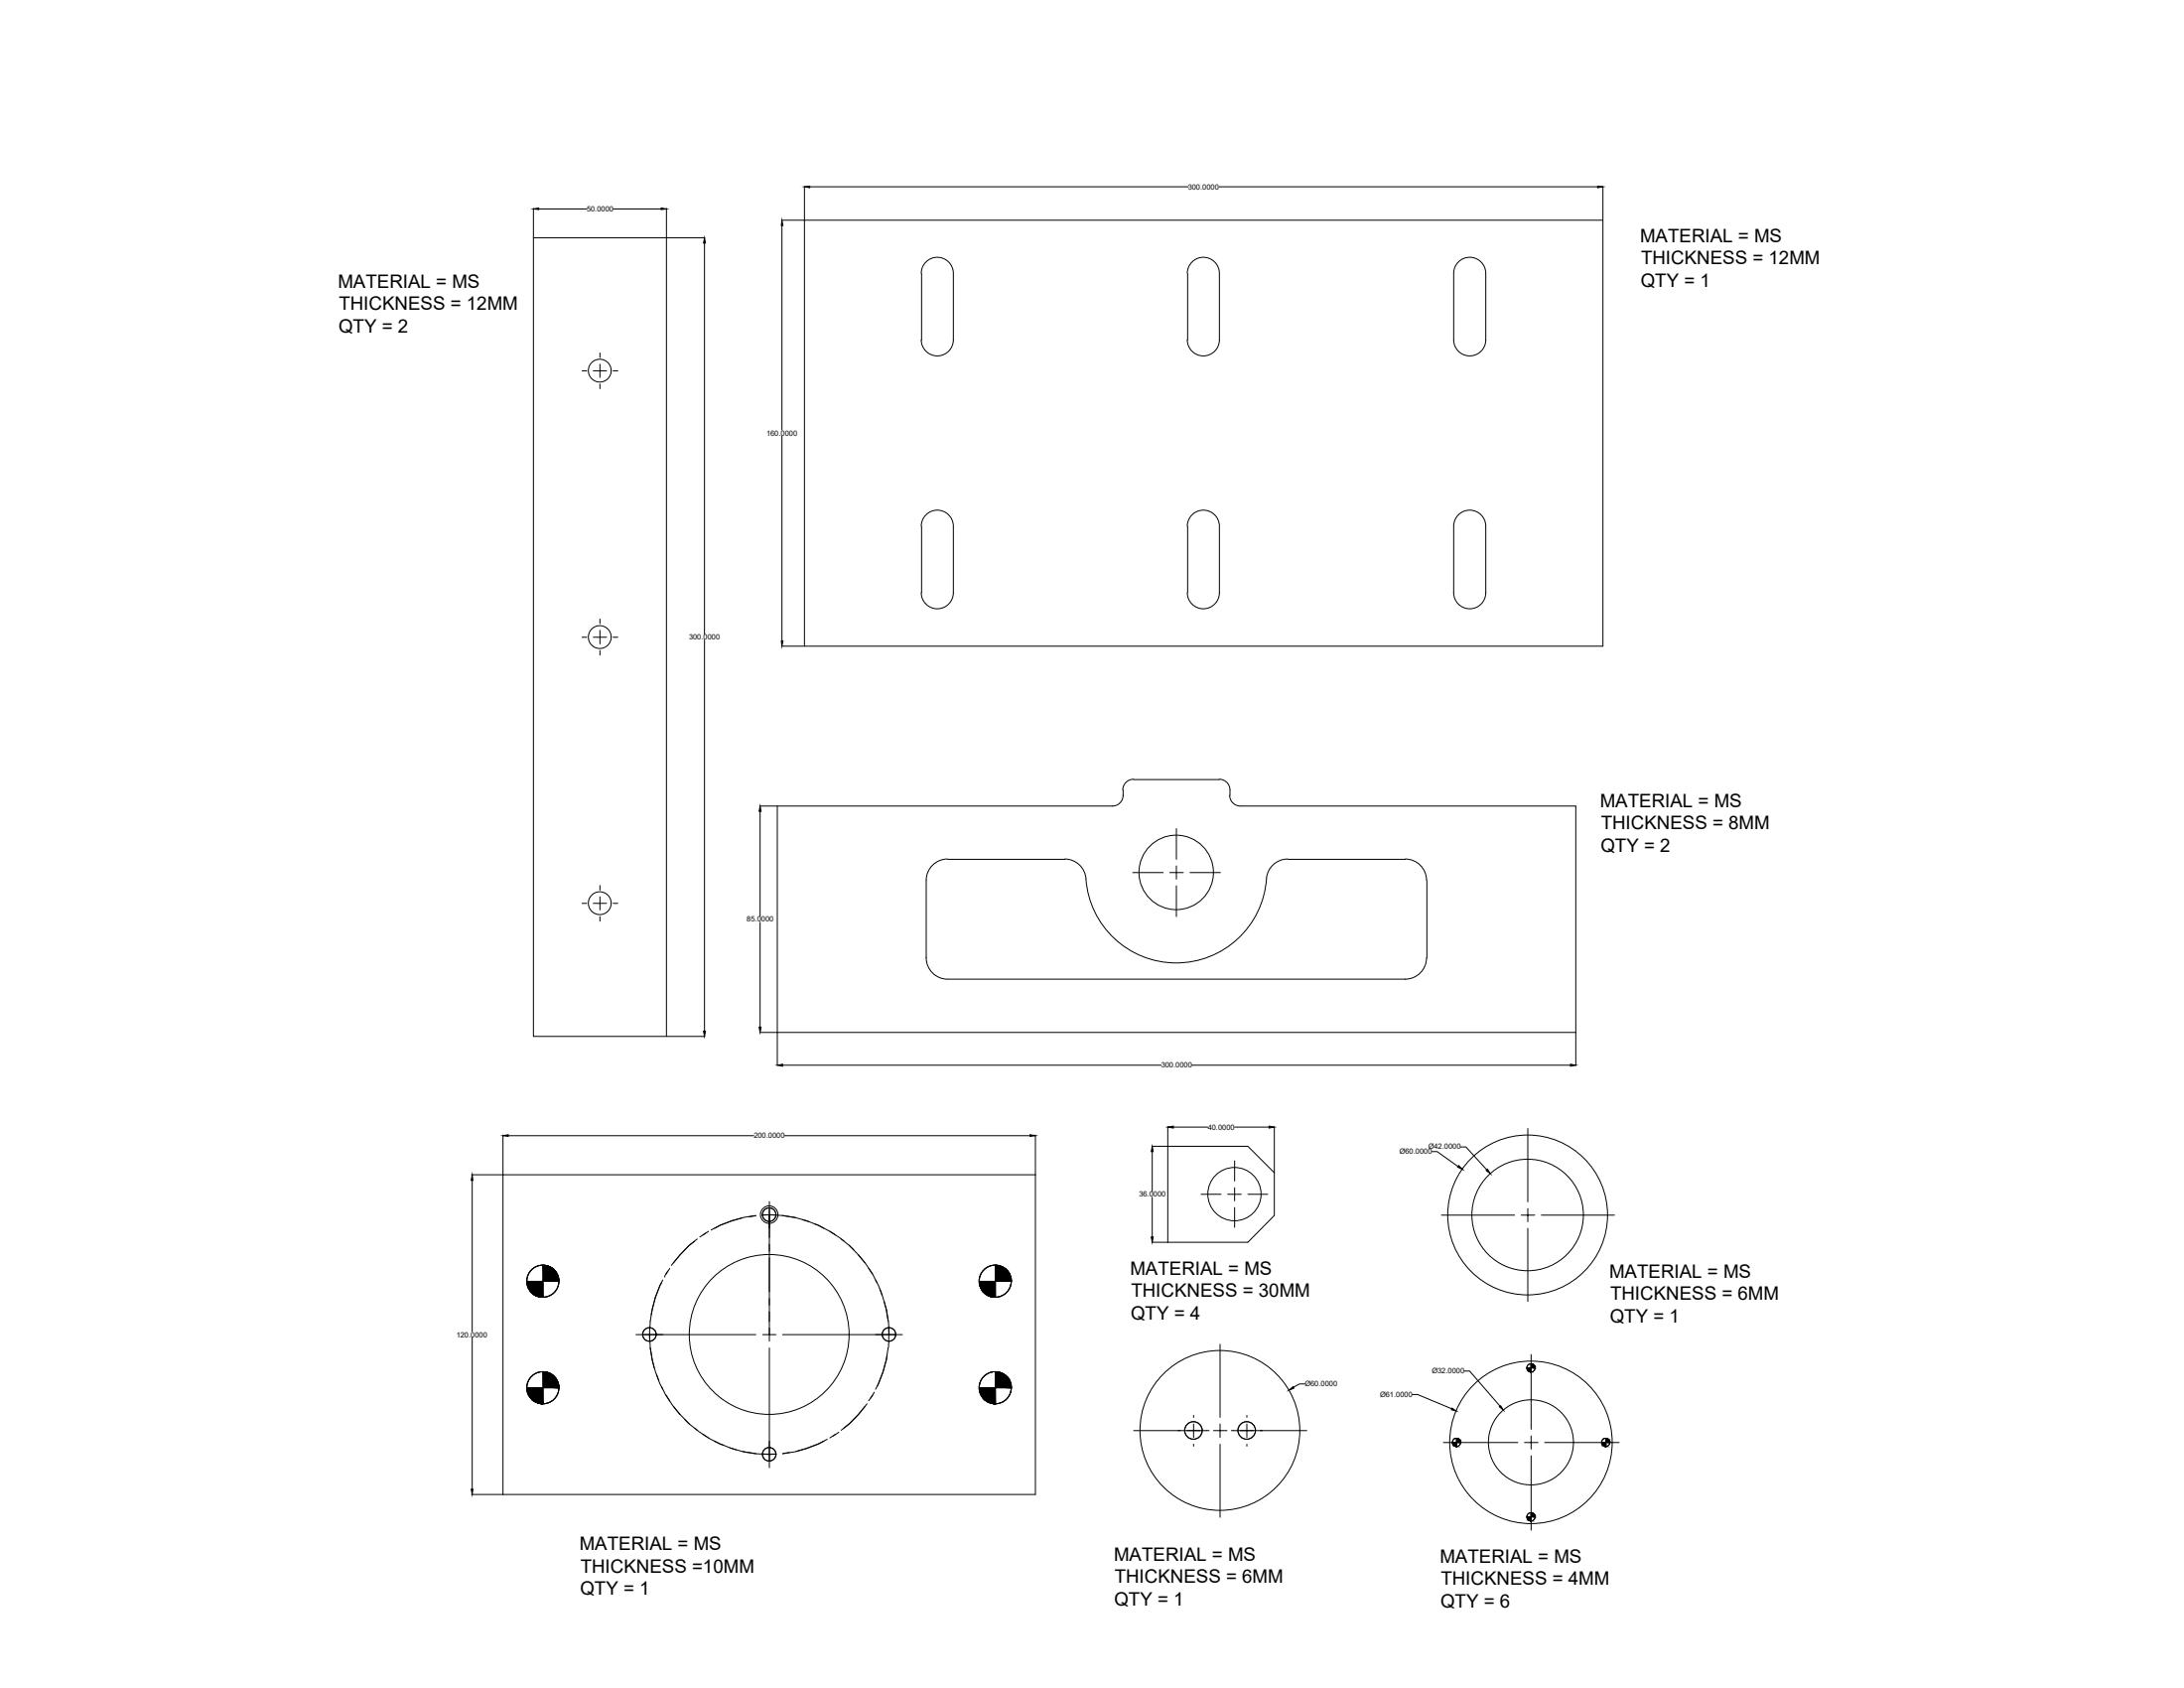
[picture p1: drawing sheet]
<svg xmlns="http://www.w3.org/2000/svg" width="279mm" height="216mm" viewBox="0 0 279 216" stroke-linecap="round" stroke-linejoin="round" font-family="sans-serif">
<!-- layer: 0 -->
<g fill="none" stroke="#000" stroke-width=".13">
<path d="M68.2 30.4h17.1v102.2h-17.1zM68.2 26.6v3.8M68.9 26.7h6.2M78.4 26.7h6.2M85.3 26.6v3.8M85.3 30.4h4.9M90.1 31.1v50M100 28.2h2.9M100 28.8v26.2M102.9 28.2h102.2v54.4h-102.2zM102.9 23.8v4.3M103.6 23.9h48.4"/>
<path d="M117.9 35a2.05 2.05 0 0 1 2-2.1 2.05 2.05 0 0 1 2.1 2.1M117.9 35v8.5M122 35v8.5M151.9 35a2.05 2.05 0 0 1 2-2.1 2.05 2.05 0 0 1 2.1 2.1M151.9 35v8.5M156 23.9h48.4M156 35v8.5M186 35v8.5M186 35a2.05 2.05 0 0 1 2-2.1 2.05 2.05 0 0 1 2.1 2.1M190.1 35v8.5M205.1 23.8v4.3M74.5 47.4h.6"/>
<path d="M75.9 47.4h1.7M76.8 45.1v.6M76.8 46.6v1.7M76.8 49.1v.6M78.4 47.4h.6M100 55.8v26.2M117.9 43.5a2.05 2.05 0 0 0 2 2 2.05 2.05 0 0 0 2.1-2M151.9 43.5a2.05 2.05 0 0 0 2 2 2.05 2.05 0 0 0 2.1-2M186 43.5a2.05 2.05 0 0 0 2 2 2.05 2.05 0 0 0 2.1-2M76.8 79.2v.6M117.9 67.3a2.05 2.05 0 0 1 2-2.1 2.05 2.05 0 0 1 2.1 2.1v8.5a2.05 2.05 0 0 1-2.1 2.1 2.05 2.05 0 0 1-2-2.1M117.9 67.3v8.5"/>
<path d="M151.9 67.3a2.05 2.05 0 0 1 2-2.1 2.05 2.05 0 0 1 2.1 2.1v8.5a2.05 2.05 0 0 1-2.1 2.1 2.05 2.05 0 0 1-2-2.1M151.9 67.3v8.5M186.6 65.9a2.05 2.05 0 0 1 2.2-.5 2.05 2.05 0 0 1 1.3 1.9v8.5a2.05 2.05 0 0 1-2.1 2.1 2.05 2.05 0 0 1-2-2.1v-8.5v-.5l.3-.5zM74.5 81.5h.6M75.9 81.5h1.7M76.8 80.6v1.8M76.8 83.2v.6M78.4 81.5h.6M90.1 81.8v50.1M100 82.6h2.9M145 99.7a1.38 1.38 0 0 0-1.4 1.3M145 99.7h11"/>
<path d="M156 99.7a1.38 1.38 0 0 1 1.4 1.3M74.5 115.5h.6M75.9 115.5h1.7M76.8 113.3v.5M76.8 114.7v1.7M76.8 117.2v.6M78.4 115.5h.6M97.2 103.1h2.2M97.2 103.8v13.4M97.2 118v13.4M118.5 112.6v9.9M121.2 109.9a2.73 2.73 0 0 0-2.7 2.7"/>
<path d="M121.2 109.9h15M136.2 109.9a2.73 2.73 0 0 1 2.7 2.5M138.9 112.4a11.6 11.6 0 0 0 11.6 10.8 11.6 11.6 0 0 0 11.5-10.8M142.3 103.1h-42.9v33.2M143.7 101.1a1.65 1.65 0 0 1-1 1.9l-.4 .1M144.9 111.6h3.9M149.6 111.6h1.8M150.5 106v3.9M150.5 110.8v1.7M150.5 113.3v3.9M152.2 111.6h3.9M157.3 101.7a1.38 1.38 0 0 0 1.4 1.4"/>
<path d="M157.4 101.1v.6M158.7 103.1h42.9v33.2M164.7 109.9a2.73 2.73 0 0 0-2.7 2.5M164.8 109.9h15M179.8 109.9a2.73 2.73 0 0 1 2.7 2.7M182.5 112.6v9.9M85.3 132.6h4.9M97.2 132.1h2.2M99.4 132.1h102.2M100.1 136.2h48.4M118.5 122.5a2.73 2.73 0 0 0 2.7 2.7M121.2 125.2h58.6"/>
<path d="M152.5 136.2h48.4M182.5 122.5a2.73 2.73 0 0 1-2.7 2.7M60.3 150.3h72.2M60.4 151v19.3M64.3 145.2v45.9M65 145.3h31.4M88.9 158.8a15.8 15.8 0 0 0-3 3.1M89.2 158.5l-1.1 .8-2 2.2M90.6 157.5l-1.1 .7M95 155.8l-2.8 .9-1.2 .6M96.7 155.5a13.9 13.9 0 0 0-5.3 1.6M96.7 155.5l-.9 .1"/>
<path d="M97.5 155.4a14.9 14.9 0 0 1 4.3 .4M97.6 155.4h1.7M98.4 153.7v17.8M100.1 155.5a13.9 13.9 0 0 1 5.3 1.6M100.4 145.3h31.4M102.7 156l.8 .3M104.3 156.6a14.9 14.9 0 0 1 3.7 2.1M106.2 157.5l.7 .5M107.6 158.5l1.1 .8 2 2.2M108.6 159.3l.6 .6M132.5 145.2v45.9h-72.2M147.4 146.6h12.2l3.4 3.4"/>
<path d="M147.4 147.3v5.1M147.4 153.1v5.1M149.4 144.1v14.8M150.1 144.2h4.4M153.7 152.8h2.5M157.1 152.8h1.7M157.9 148.5v2.6M157.9 151.9v1.7M157.9 154.4v2.6M157.9 144.2h4.4M159.6 152.8h2.6M163 144.1v11.4l-3.4 3.4h-12.2"/>
<path d="M183.2 147.3h.7l2.6 1.9M184.4 155.4h9.4M186.9 146.7h.6l2.7 2.9M194.6 155.4h1.7M195.5 144.3v9.4M195.5 154.6v1.7M195.5 157.1v9.4M197.2 155.4h9.3M60.4 171.1v19.4M81.4 170.7h15.3M83.1 170.7l.1 1.6 .5 2.7M83.1 169.8v1.7"/>
<path d="M83.2 172.4a15.1 15.1 0 0 0 1.6 5.3M84 175.8l.3 .8M84.6 164.1a11.9 11.9 0 0 0-1.3 4.1M84.6 177.3l.5 1.1 .9 1.3 1 1.2M84.8 163.7a14.1 14.1 0 0 0-1.7 6.2M85.2 178.4l.5 .8M85.4 162.6l-.4 .7M85.7 162.2l-.5 .8M86.1 179.9l2 2.2 1.1 .8M97.6 170.7h1.7M98.4 172.4v15.3M100.1 170.7h15.3"/>
<path d="M109.8 160.5l1 1.2 .9 1.3 .5 1.1M110.7 179.9l-2 2.2-1.1 .8M110.9 179.5a13.8 13.8 0 0 1-2.9 3.1M111.1 162.2l.5 .8M111.6 178.4l-.5 .8M111.8 178.1l-.4 .7M112 163.7a15.1 15.1 0 0 1 1.6 5.3M112.6 164.9l.3 .8M113.1 166.5l.3 1 .3 1.6v1.6M113.5 173.2a13.2 13.2 0 0 1-1.3 4.1M113.7 169.8v1.7M113.7 171.5a15.2 15.2 0 0 1-1.7 6.2"/>
<path d="M156.1 171.9v9.4M166.9 177h-.7l-.7 .4M180.7 178.4h.7l4.3 1.8M187.3 175.4h.7l3.9 4.4M195.9 173.2v9.6M87.6 181.5l.6 .6M88.9 182.7a12 12 0 0 0 3.7 2.1M89.9 183.4l.7 .5M91.4 184.3a15.1 15.1 0 0 0 5.3 1.6M93.4 185.2l.8 .2M95 185.6a14.5 14.5 0 0 0 4.3 .4M97.6 186h1.7"/>
<path d="M101 185.8l-.8 .1M105.4 184.3a15.1 15.1 0 0 1-5.3 1.6M105.8 184.1l-1.2 .6-2.7 .9M106.9 183.4l-.7 .5M107.3 183.2l-.7 .5M145 183h9.7M152.7 181v.3M152.7 182.1v1.8M152.7 184.7v.3M155.2 183h1.8M156.1 182.1v1.8M156.1 184.7v9.4"/>
<path d="M156.1 183h.1M157.5 183h9.7M159.5 181v.3M159.5 182.1v1.8M159.5 184.7v.3M184.7 184.5h9.5M195 184.5h1.8M195.9 183.7v1.6M195.9 186.2v9.5M197.6 184.5h9.5"/>
<circle cx="76.7" cy="47.4" r="1.46"/>
<circle cx="76.7" cy="81.5" r="1.46"/>
<circle cx="76.7" cy="115.5" r="1.46"/>
<circle cx="150.5" cy="111.6" r="4.8"/>
<circle cx="98.4" cy="155.4" r="1.12"/>
<circle cx="98.4" cy="155.4" r=".87"/>
<circle cx="157.9" cy="152.7" r="3.4"/>
<circle cx="195.4" cy="155.4" r="10.2"/>
<circle cx="195.4" cy="155.4" r="7.1"/>
<circle cx="69.4" cy="177.5" r="2.05"/>
<circle cx="69.4" cy="163.9" r="2.05"/>
<circle cx="83.1" cy="170.7" r=".87"/>
<circle cx="98.4" cy="170.7" r="10.2"/>
<circle cx="113.7" cy="170.7" r=".87"/>
<circle cx="127.3" cy="177.5" r="2.05"/>
<circle cx="127.3" cy="163.9" r="2.05"/>
<circle cx="195.9" cy="175" r=".53"/>
<circle cx="98.4" cy="186" r=".87"/>
<circle cx="152.7" cy="183" r="1.12"/>
<circle cx="156.1" cy="183" r="10.2"/>
<circle cx="159.5" cy="183" r="1.12"/>
<circle cx="186.3" cy="184.5" r=".53"/>
<circle cx="195.9" cy="184.5" r="10.4"/>
<circle cx="195.9" cy="184.5" r="5.4"/>
<circle cx="195.9" cy="194" r=".53"/>
<circle cx="205.4" cy="184.5" r=".53"/>
</g>
<g fill="#000" stroke="#000" stroke-width=".13">
<path d="M68.2 26.7l.7-.1v.2zM84.6 26.6l.7 .1-.7 .1zM90.1 30.4l.2 .7h-.3zM100 28.2l.2 .6h-.3zM102.9 23.9l.7-.1v.2zM204.4 23.8l.7 .1-.7 .1zM99.9 82h.3l-.2 .6zM97.2 103.1l.2 .7h-.3zM90 131.9h.3l-.2 .7zM97.1 131.4h.3l-.2 .7zM99.4 136.2l.7-.1v.3zM200.9 136.1l.7 .1-.7 .2z"/>
<path d="M60.4 150.3l.1 .7h-.2zM64.3 145.3l.7-.2v.2zM131.8 145.1l.7 .2h-.7zM147.4 146.6l.1 .7h-.2zM147.3 158.2h.2l-.1 .7zM149.4 144.2l.7-.2v.3zM162.3 144l.7 .2-.7 .1zM186.6 149.1l.5 .5-.6-.3zM190.1 149.7l.2-.2 .4 .6zM68.7 165.8h.8zM68.8 179.5h.7zM68.9 165.9h.6z"/>
<path d="M69 179.5h.5zM69.1 165.9h.4zM69.3 179.5h.2zM69.5 175.5h.1zM69.5 161.9h.1zM126.5 165.8h.8zM126.7 179.5h.6zM126.8 165.9h.5zM126.9 179.5h.4zM127 165.9h.3zM127.2 179.5h.1zM127.3 175.5h.1z"/>
<path d="M127.3 161.9h.1zM164.9 177.8l.5-.5 .1 .3zM191.8 179.9l.2-.1 .3 .6zM195.7 175.4h.2zM60.3 190.5h.2l-.1 .6zM185.8 180.1l.5 .4-.6-.2zM186 184.8h.4zM186.1 184.9h.3zM186.1 185h.3zM186.3 185h.1zM195.5 194.4h.4zM195.6 194.5h.3z"/>
<path d="M195.8 194.5h.1zM205 184.8h.4zM205.1 184.9h.3zM205.2 185h.2zM205.3 185h.1z"/>
<path d="M69.2 179.5h.3zM69.4 179.5h.1zM69.3 179.5h.2z"/>
<path d="M69.3 165.9h.2zM69.4 165.9h.1zM69.3 165.9h.2z"/>
<path d="M67.4 177.5l2.1 .1v-.1zM67.4 177.5l2.1 .1h-2.1z"/>
<path d="M67.4 177.6l2.1 .1v-.1zM67.4 177.6l2.1 .1h-2.1z"/>
<path d="M67.4 177.7l2.1 .1v-.1zM67.4 177.7l2.1 .1h-2.1z"/>
<path d="M67.4 177.8l2.1 .1v-.1zM67.4 177.8l2.1 .1h-2.1z"/>
<path d="M67.4 177.9l2.1 .1v-.1zM67.4 177.9l2.1 .1h-2z"/>
<path d="M67.5 178l2 .1v-.1zM67.5 178l2 .1h-2z"/>
<path d="M67.5 178.1l2 .1v-.1zM67.5 178.1l2 .1h-2z"/>
<path d="M67.5 178.2h2zM67.5 178.2h2h-1.9z"/>
<path d="M67.6 178.2l1.9 .1v-.1zM67.6 178.2l1.9 .1h-1.9z"/>
<path d="M67.6 178.3l1.9 .1v-.1zM67.6 178.3l1.9 .1h-1.9z"/>
<path d="M67.6 178.4l1.9 .1v-.1zM67.6 178.4l1.9 .1h-1.9z"/>
<path d="M67.6 178.5l1.9 .1v-.1zM67.6 178.5l1.9 .1h-1.8z"/>
<path d="M67.7 178.6l1.8 .1v-.1zM67.7 178.6l1.8 .1h-1.7z"/>
<path d="M67.8 178.7h1.7zM67.8 178.7h1.7z"/>
<path d="M67.8 178.7l1.7 .1v-.1zM67.8 178.7l1.7 .1h-1.6z"/>
<path d="M67.9 178.8l1.6 .1v-.1zM67.9 178.8l1.6 .1h-1.6z"/>
<path d="M67.9 178.9h1.6zM67.9 178.9h1.6z"/>
<path d="M68 178.9l1.5 .1v-.1zM68 178.9l1.5 .1h-1.4z"/>
<path d="M68.1 179h1.4zM68.1 179h1.4z"/>
<path d="M68.1 179l1.4 .1v-.1zM68.1 179l1.4 .1h-1.3z"/>
<path d="M68.2 179.1l1.3 .1zM68.2 179.1l1.3 .1z"/>
<path d="M68.3 179.2h1.2zM68.3 179.2h1.2z"/>
<path d="M68.3 179.2l1.2 .1zM68.3 179.2l1.2 .1z"/>
<path d="M68.4 179.3h1.1zM68.4 179.3h1.1z"/>
<path d="M68.5 179.3h1zM68.5 179.3h1z"/>
<path d="M68.6 179.3l.9 .1zM68.6 179.3l.9 .1z"/>
<path d="M68.7 179.4h.8zM68.7 179.4h.8z"/>
<path d="M68.7 179.4l.8 .1zM68.7 179.4l.8 .1zM68.8 179.5h.7z"/>
<path d="M68.9 179.5h.6zM68.9 179.5h.6zM69 179.5h.5z"/>
<path d="M69.1 179.5h.4zM69.1 179.5h.4zM69.2 179.5h.3z"/>
<path d="M67.4 163.9l2.1 .1v-.1zM67.4 163.9l2.1 .1h-2.1z"/>
<path d="M67.4 164l2.1 .1v-.1zM67.4 164l2.1 .1h-2.1z"/>
<path d="M67.4 164.1l2.1 .1v-.1zM67.4 164.1l2.1 .1h-2.1z"/>
<path d="M67.4 164.2l2.1 .1v-.1zM67.4 164.2l2.1 .1h-2.1z"/>
<path d="M67.4 164.3l2.1 .1v-.1zM67.4 164.3l2.1 .1h-2z"/>
<path d="M67.5 164.4h2zM67.5 164.4h2h-2z"/>
<path d="M67.5 164.4l2 .1v-.1zM67.5 164.4l2 .1h-2z"/>
<path d="M67.5 164.5l2 .1v-.1zM67.5 164.5l2 .1h-1.9z"/>
<path d="M67.6 164.6l1.9 .1v-.1zM67.6 164.6l1.9 .1h-1.9z"/>
<path d="M67.6 164.7l1.9 .1v-.1zM67.6 164.7l1.9 .1h-1.9z"/>
<path d="M67.6 164.8l1.9 .1v-.1zM67.6 164.8l1.9 .1h-1.9z"/>
<path d="M67.6 164.9h1.9zM67.6 164.9h1.9h-1.8z"/>
<path d="M67.7 164.9l1.8 .1v-.1zM67.7 164.9l1.8 .1h-1.7z"/>
<path d="M67.8 165l1.7 .1v-.1zM67.8 165l1.7 .1h-1.7z"/>
<path d="M67.8 165.1l1.7 .1zM67.8 165.1l1.7 .1z"/>
<path d="M67.9 165.2h1.6zM67.9 165.2h1.6h-1.6z"/>
<path d="M67.9 165.2l1.6 .1v-.1zM67.9 165.2l1.6 .1h-1.5z"/>
<path d="M68 165.3l1.5 .1zM68 165.3l1.5 .1z"/>
<path d="M68.1 165.4l1.4 .1v-.1zM68.1 165.4l1.4 .1h-1.4z"/>
<path d="M68.1 165.5h1.4zM68.1 165.5h1.4z"/>
<path d="M68.2 165.5h1.3zM68.2 165.5h1.3z"/>
<path d="M68.3 165.5l1.2 .1zM68.3 165.5l1.2 .1z"/>
<path d="M68.3 165.6l1.2 .1v-.1zM68.3 165.6l1.2 .1h-1.1z"/>
<path d="M68.4 165.7h1.1zM68.4 165.7h1.1z"/>
<path d="M68.5 165.7h1zM68.5 165.7h1z"/>
<path d="M68.6 165.7l.9 .1zM68.6 165.7l.9 .1zM68.7 165.8h.8z"/>
<path d="M68.7 165.8h.8zM68.7 165.8h.8z"/>
<path d="M68.8 165.8l.7 .1zM68.8 165.8l.7 .1zM68.9 165.9h.6z"/>
<path d="M69 165.9h.5zM69 165.9h.5zM69.1 165.9h.4z"/>
<path d="M69.2 165.9h.3zM69.2 165.9h.3z"/>
<path d="M69.5 175.5h.1zM69.5 175.5h.1z"/>
<path d="M69.5 161.9h.1zM69.5 161.9h.1z"/>
<path d="M69.5 175.5h.2zM69.5 175.5h.2z"/>
<path d="M69.5 161.9h.2zM69.5 161.9h.2z"/>
<path d="M69.5 161.9h.4zM69.5 161.9h.4z"/>
<path d="M69.5 175.5h.4zM69.5 175.5h.4z"/>
<path d="M69.5 175.5h.4zM69.5 175.5h.4z"/>
<path d="M69.5 161.9h.4zM69.5 161.9h.4z"/>
<path d="M69.5 161.9h.5zM69.5 161.9h.5z"/>
<path d="M69.5 175.5h.5zM69.5 175.5h.5z"/>
<path d="M69.5 175.5l.6 .1zM69.5 175.5l.6 .1z"/>
<path d="M69.5 175.6h.7zM69.5 175.6h.7z"/>
<path d="M69.5 161.9h.6zM69.5 161.9h.6z"/>
<path d="M69.5 161.9l.7 .1zM69.5 161.9l.7 .1z"/>
<path d="M69.5 175.6l.8 .1zM69.5 175.6l.8 .1z"/>
<path d="M69.5 162h.8zM69.5 162h.8z"/>
<path d="M69.5 162l.9 .1zM69.5 162l.9 .1z"/>
<path d="M69.5 175.7h.9zM69.5 175.7h.9z"/>
<path d="M69.5 175.7h.9zM69.5 175.7h.9z"/>
<path d="M69.5 162.1h.9zM69.5 162.1h.9z"/>
<path d="M69.5 175.7l1 .1-.1-.1zM69.5 175.7l1 .1h-1z"/>
<path d="M69.5 162.1l1 .1zM69.5 162.1l1 .1z"/>
<path d="M69.5 175.8h1.1zM69.5 175.8h1.1z"/>
<path d="M69.5 162.2h1.1zM69.5 162.2h1.1z"/>
<path d="M69.5 175.8l1.2 .1zM69.5 175.8l1.2 .1z"/>
<path d="M69.5 162.2h1.2zM69.5 162.2h1.2z"/>
<path d="M69.5 175.9h1.2zM69.5 175.9h1.2z"/>
<path d="M69.5 162.2l1.2 .1zM69.5 162.2l1.2 .1z"/>
<path d="M69.5 175.9l1.3 .1-.1-.1zM69.5 175.9l1.3 .1h-1.3z"/>
<path d="M69.5 162.3l1.3 .1-.1-.1zM69.5 162.3l1.3 .1h-1.3z"/>
<path d="M69.5 176h1.4zM69.5 176h1.4z"/>
<path d="M69.5 162.4h1.4zM69.5 162.4h1.4z"/>
<path d="M69.5 176l1.5 .1-.1-.1zM69.5 176l1.5 .1h-1.5z"/>
<path d="M69.5 162.4l1.5 .1-.1-.1zM69.5 162.4l1.5 .1h-1.5z"/>
<path d="M69.5 176.1l1.5 .1zM69.5 176.1l1.5 .1z"/>
<path d="M69.5 162.5h1.5zM69.5 162.5h1.5z"/>
<path d="M69.5 176.2h1.6h-.1zM69.5 176.2h1.6h-1.6z"/>
<path d="M69.5 162.5l1.6 .1-.1-.1zM69.5 162.5l1.6 .1h-1.6z"/>
<path d="M69.5 176.2l1.6 .1v-.1zM69.5 176.2l1.6 .1h-1.6z"/>
<path d="M69.5 162.6l1.6 .1v-.1zM69.5 162.6l1.6 .1h-1.6z"/>
<path d="M69.5 176.3l1.7 .1zM69.5 176.3l1.7 .1z"/>
<path d="M69.5 162.7l1.7 .1-.1-.1zM69.5 162.7l1.7 .1h-1.7z"/>
<path d="M69.5 176.4l1.7 .1v-.1zM69.5 176.4l1.7 .1h-1.7z"/>
<path d="M69.5 162.8h1.7zM69.5 162.8h1.7z"/>
<path d="M69.5 176.5h1.7zM69.5 176.5h1.7h-1.7z"/>
<path d="M69.5 162.8l1.7 .1v-.1zM69.5 162.8l1.7 .1h-1.7z"/>
<path d="M69.5 176.5l1.8 .1-.1-.1zM69.5 176.5l1.8 .1h-1.8z"/>
<path d="M69.5 162.9l1.8 .1-.1-.1zM69.5 162.9l1.8 .1h-1.8z"/>
<path d="M69.5 176.6l1.8 .1v-.1zM69.5 176.6l1.8 .1h-1.8z"/>
<path d="M69.5 163l1.8 .1v-.1zM69.5 163l1.8 .1h-1.8z"/>
<path d="M69.5 176.7l1.9 .1-.1-.1zM69.5 176.7l1.9 .1h-1.9z"/>
<path d="M69.5 163.1l1.9 .1-.1-.1zM69.5 163.1l1.9 .1h-1.9z"/>
<path d="M69.5 176.8l1.9 .1v-.1zM69.5 176.8l1.9 .1h-1.9z"/>
<path d="M69.5 163.2l1.9 .1v-.1zM69.5 163.2l1.9 .1h-1.9z"/>
<path d="M69.5 176.9l1.9 .1v-.1zM69.5 176.9l1.9 .1h-1.9z"/>
<path d="M69.5 177l2 .1-.1-.1zM69.5 177l2 .1h-2z"/>
<path d="M69.5 163.3h1.9zM69.5 163.3h1.9h-1.9z"/>
<path d="M69.5 163.3l2 .1-.1-.1zM69.5 163.3l2 .1h-2z"/>
<path d="M69.5 177.1h2zM69.5 177.1h2h-2z"/>
<path d="M69.5 177.1l2 .1v-.1zM69.5 177.1l2 .1h-2z"/>
<path d="M69.5 163.4l2 .1v-.1zM69.5 163.4l2 .1h-2z"/>
<path d="M69.5 163.5l2 .1v-.1zM69.5 163.5l2 .1h-2z"/>
<path d="M69.5 177.2l2 .1v-.1zM69.5 177.2l2 .1h-2z"/>
<path d="M69.5 177.3l2 .1v-.1zM69.5 177.3l2 .1h-2z"/>
<path d="M69.5 177.4l2 .1v-.1zM69.5 177.4l2 .1h-2z"/>
<path d="M69.5 163.6l2 .1v-.1zM69.5 163.6l2 .1h-2z"/>
<path d="M69.5 163.7l2 .1v-.1zM69.5 163.7l2 .1h-2z"/>
<path d="M69.5 163.8l2 .1v-.1zM69.5 163.8l2 .1h-2z"/>
<path d="M127.1 179.5h.2zM127.2 179.5h.1z"/>
<path d="M127.2 165.9h.1zM127.2 165.9h.1z"/>
<path d="M125.3 177.5l2 .1v-.1zM125.3 177.5l2 .1h-2z"/>
<path d="M125.3 177.6l2 .1v-.1zM125.3 177.6l2 .1h-2z"/>
<path d="M125.3 177.7l2 .1v-.1zM125.3 177.7l2 .1h-2z"/>
<path d="M125.3 177.8l2 .1v-.1zM125.3 177.8l2 .1h-2z"/>
<path d="M125.3 177.9l2 .1v-.1zM125.3 177.9l2 .1h-2z"/>
<path d="M125.3 178l2 .1v-.1zM125.3 178l2 .1h-1.9z"/>
<path d="M125.4 178.1l1.9 .1v-.1zM125.4 178.1l1.9 .1h-1.9z"/>
<path d="M125.4 178.2h1.9zM125.4 178.2h1.9h-1.9z"/>
<path d="M125.4 178.2l1.9 .1v-.1zM125.4 178.2l1.9 .1h-1.8z"/>
<path d="M125.5 178.3l1.8 .1v-.1zM125.5 178.3l1.8 .1h-1.8z"/>
<path d="M125.5 178.4l1.8 .1v-.1zM125.5 178.4l1.8 .1h-1.7z"/>
<path d="M125.6 178.5l1.7 .1v-.1zM125.6 178.5l1.7 .1h-1.7z"/>
<path d="M125.6 178.6l1.7 .1v-.1zM125.6 178.6l1.7 .1h-1.7z"/>
<path d="M125.6 178.7h1.7zM125.6 178.7h1.7z"/>
<path d="M125.7 178.7l1.6 .1v-.1zM125.7 178.7l1.6 .1h-1.5z"/>
<path d="M125.8 178.8l1.5 .1v-.1zM125.8 178.8l1.5 .1h-1.5z"/>
<path d="M125.8 178.9h1.5zM125.8 178.9h1.5z"/>
<path d="M125.9 178.9l1.4 .1v-.1zM125.9 178.9l1.4 .1h-1.4z"/>
<path d="M125.9 179h1.4zM125.9 179h1.4z"/>
<path d="M126 179l1.3 .1v-.1zM126 179l1.3 .1h-1.2z"/>
<path d="M126.1 179.1l1.2 .1zM126.1 179.1l1.2 .1z"/>
<path d="M126.2 179.2h1.1zM126.2 179.2h1.1z"/>
<path d="M126.2 179.2l1.1 .1zM126.2 179.2l1.1 .1z"/>
<path d="M126.3 179.3h1zM126.3 179.3h1z"/>
<path d="M126.4 179.3h.9zM126.4 179.3h.9z"/>
<path d="M126.4 179.3l.9 .1zM126.4 179.3l.9 .1z"/>
<path d="M126.5 179.4h.8zM126.5 179.4h.8z"/>
<path d="M126.6 179.4l.7 .1zM126.6 179.4l.7 .1zM126.7 179.5h.6z"/>
<path d="M126.8 179.5h.5zM126.8 179.5h.5zM126.9 179.5h.4z"/>
<path d="M127 179.5h.3zM127 179.5h.3zM127.1 179.5h.2z"/>
<path d="M125.3 163.9l2 .1v-.1zM125.3 163.9l2 .1h-2z"/>
<path d="M125.3 164l2 .1v-.1zM125.3 164l2 .1h-2z"/>
<path d="M125.3 164.1l2 .1v-.1zM125.3 164.1l2 .1h-2z"/>
<path d="M125.3 164.2l2 .1v-.1zM125.3 164.2l2 .1h-2z"/>
<path d="M125.3 164.3l2 .1v-.1zM125.3 164.3l2 .1h-2z"/>
<path d="M125.3 164.4h2zM125.3 164.4h2h-1.9z"/>
<path d="M125.4 164.4l1.9 .1v-.1zM125.4 164.4l1.9 .1h-1.9z"/>
<path d="M125.4 164.5l1.9 .1v-.1zM125.4 164.5l1.9 .1h-1.9z"/>
<path d="M125.4 164.6l1.9 .1v-.1zM125.4 164.6l1.9 .1h-1.8z"/>
<path d="M125.5 164.7l1.8 .1v-.1zM125.5 164.7l1.8 .1h-1.8z"/>
<path d="M125.5 164.8l1.8 .1v-.1zM125.5 164.8l1.8 .1h-1.7z"/>
<path d="M125.6 164.9h1.7zM125.6 164.9h1.7h-1.7z"/>
<path d="M125.6 164.9l1.7 .1v-.1zM125.6 164.9l1.7 .1h-1.7z"/>
<path d="M125.6 165l1.7 .1v-.1zM125.6 165l1.7 .1h-1.6z"/>
<path d="M125.7 165.1l1.6 .1zM125.7 165.1l1.6 .1z"/>
<path d="M125.8 165.2h1.5zM125.8 165.2h1.5h-1.5z"/>
<path d="M125.8 165.2l1.5 .1v-.1zM125.8 165.2l1.5 .1h-1.4z"/>
<path d="M125.9 165.3l1.4 .1zM125.9 165.3l1.4 .1z"/>
<path d="M125.9 165.4l1.4 .1v-.1zM125.9 165.4l1.4 .1h-1.3z"/>
<path d="M126 165.5h1.3zM126 165.5h1.3z"/>
<path d="M126.1 165.5h1.2zM126.1 165.5h1.2z"/>
<path d="M126.2 165.5l1.1 .1zM126.2 165.5l1.1 .1z"/>
<path d="M126.2 165.6l1.1 .1v-.1zM126.2 165.6l1.1 .1h-1z"/>
<path d="M126.3 165.7h1zM126.3 165.7h1z"/>
<path d="M126.4 165.7h.9zM126.4 165.7h.9z"/>
<path d="M126.4 165.7l.9 .1zM126.4 165.7l.9 .1zM126.5 165.8h.8z"/>
<path d="M126.6 165.8h.7zM126.6 165.8h.7z"/>
<path d="M126.7 165.8l.6 .1zM126.7 165.8l.6 .1zM126.8 165.9h.5z"/>
<path d="M126.9 165.9h.4zM126.9 165.9h.4zM127 165.9h.3z"/>
<path d="M127.1 165.9h.2zM127.1 165.9h.2z"/>
<path d="M127.3 175.5h.3zM127.3 175.5h.3z"/>
<path d="M127.3 161.9h.3zM127.3 161.9h.3z"/>
<path d="M127.3 175.5h.3zM127.3 175.5h.3z"/>
<path d="M127.3 161.9h.3zM127.3 161.9h.3z"/>
<path d="M127.3 161.9h.4zM127.3 161.9h.4z"/>
<path d="M127.3 175.5h.4zM127.3 175.5h.4z"/>
<path d="M127.3 175.5h.5zM127.3 175.5h.5z"/>
<path d="M127.3 161.9h.5zM127.3 161.9h.5z"/>
<path d="M127.3 161.9h.6zM127.3 161.9h.6z"/>
<path d="M127.3 175.5h.6zM127.3 175.5h.6z"/>
<path d="M127.3 175.5l.7 .1zM127.3 175.5l.7 .1z"/>
<path d="M127.3 175.6h.8zM127.3 175.6h.8z"/>
<path d="M127.3 161.9h.7zM127.3 161.9h.7z"/>
<path d="M127.3 161.9l.8 .1zM127.3 161.9l.8 .1z"/>
<path d="M127.3 175.6l.8 .1zM127.3 175.6l.8 .1z"/>
<path d="M127.3 162h.8zM127.3 162h.8z"/>
<path d="M127.3 162l.9 .1zM127.3 162l.9 .1z"/>
<path d="M127.3 175.7h.9zM127.3 175.7h.9z"/>
<path d="M127.3 175.7h1zM127.3 175.7h1z"/>
<path d="M127.3 162.1h1zM127.3 162.1h1z"/>
<path d="M127.3 175.7l1.1 .1-.1-.1zM127.3 175.7l1.1 .1h-1.1z"/>
<path d="M127.3 162.1l1.1 .1zM127.3 162.1l1.1 .1z"/>
<path d="M127.3 175.8h1.2zM127.3 175.8h1.2z"/>
<path d="M127.3 162.2h1.2zM127.3 162.2h1.2z"/>
<path d="M127.3 175.8l1.3 .1zM127.3 175.8l1.3 .1z"/>
<path d="M127.3 162.2h1.3zM127.3 162.2h1.3z"/>
<path d="M127.3 175.9h1.3zM127.3 175.9h1.3z"/>
<path d="M127.3 162.2l1.3 .1zM127.3 162.2l1.3 .1z"/>
<path d="M127.3 175.9l1.4 .1-.1-.1zM127.3 175.9l1.4 .1h-1.4z"/>
<path d="M127.3 162.3l1.4 .1-.1-.1zM127.3 162.3l1.4 .1h-1.4z"/>
<path d="M127.3 176h1.5zM127.3 176h1.5z"/>
<path d="M127.3 162.4h1.5zM127.3 162.4h1.5z"/>
<path d="M127.3 176l1.5 .1v-.1zM127.3 176l1.5 .1h-1.5z"/>
<path d="M127.3 162.4l1.5 .1v-.1zM127.3 162.4l1.5 .1h-1.5z"/>
<path d="M127.3 176.1l1.6 .1zM127.3 176.1l1.6 .1z"/>
<path d="M127.3 162.5h1.6zM127.3 162.5h1.6z"/>
<path d="M127.3 176.2h1.6zM127.3 176.2h1.6h-1.6z"/>
<path d="M127.3 162.5l1.6 .1v-.1zM127.3 162.5l1.6 .1h-1.6z"/>
<path d="M127.3 176.2l1.7 .1-.1-.1zM127.3 176.2l1.7 .1h-1.7z"/>
<path d="M127.3 162.6l1.7 .1-.1-.1zM127.3 162.6l1.7 .1h-1.7z"/>
<path d="M127.3 176.3l1.8 .1zM127.3 176.3l1.8 .1z"/>
<path d="M127.3 162.7l1.8 .1-.1-.1zM127.3 162.7l1.8 .1h-1.8z"/>
<path d="M127.3 176.4l1.8 .1v-.1zM127.3 176.4l1.8 .1h-1.8z"/>
<path d="M127.3 162.8h1.8zM127.3 162.8h1.8z"/>
<path d="M127.3 176.5h1.9h-.1zM127.3 176.5h1.9h-1.9z"/>
<path d="M127.3 162.8l1.9 .1-.1-.1zM127.3 162.8l1.9 .1h-1.9z"/>
<path d="M127.3 176.5l1.9 .1v-.1zM127.3 176.5l1.9 .1h-1.9z"/>
<path d="M127.3 162.9l1.9 .1v-.1zM127.3 162.9l1.9 .1h-1.9z"/>
<path d="M127.3 176.6l1.9 .1v-.1zM127.3 176.6l1.9 .1h-1.9z"/>
<path d="M127.3 163l1.9 .1v-.1zM127.3 163l1.9 .1h-1.9z"/>
<path d="M127.3 176.7l1.9 .1v-.1zM127.3 176.7l1.9 .1h-1.9z"/>
<path d="M127.3 176.8l2 .1-.1-.1zM127.3 176.8l2 .1h-2z"/>
<path d="M127.3 163.1l1.9 .1v-.1zM127.3 163.1l1.9 .1h-1.9z"/>
<path d="M127.3 163.2l2 .1-.1-.1zM127.3 163.2l2 .1h-2z"/>
<path d="M127.3 176.9l2 .1v-.1zM127.3 176.9l2 .1h-2z"/>
<path d="M127.3 163.3h2zM127.3 163.3h2h-2z"/>
<path d="M127.3 177l2 .1v-.1zM127.3 177l2 .1h-2z"/>
<path d="M127.3 177.1h2.1h-.1zM127.3 177.1h2.1h-2.1z"/>
<path d="M127.3 163.3l2 .1v-.1zM127.3 163.3l2 .1h-2z"/>
<path d="M127.3 163.4l2.1 .1-.1-.1zM127.3 163.4l2.1 .1h-2.1z"/>
<path d="M127.3 177.1l2.1 .1v-.1zM127.3 177.1l2.1 .1h-2.1z"/>
<path d="M127.3 177.2l2.1 .1v-.1zM127.3 177.2l2.1 .1h-2.1z"/>
<path d="M127.3 177.3l2.1 .1v-.1zM127.3 177.3l2.1 .1h-2.1z"/>
<path d="M127.3 163.5l2.1 .1v-.1zM127.3 163.5l2.1 .1h-2.1z"/>
<path d="M127.3 163.6l2.1 .1v-.1zM127.3 163.6l2.1 .1h-2.1z"/>
<path d="M127.3 163.7l2.1 .1v-.1zM127.3 163.7l2.1 .1h-2.1z"/>
<path d="M127.3 177.4l2.1 .1v-.1zM127.3 177.4l2.1 .1h-2.1z"/>
<path d="M127.3 163.8l2.1 .1v-.1zM127.3 163.8l2.1 .1h-2.1z"/>
<path d="M195.8 175.5h.1zM195.8 175.5h.1z"/>
<path d="M195.4 175h.5zM195.4 175h.5z"/>
<path d="M195.4 175l.5 .1zM195.4 175l.5 .1z"/>
<path d="M195.4 175.1h.5zM195.4 175.1h.5z"/>
<path d="M195.4 175.1h.5zM195.4 175.1h.5z"/>
<path d="M195.4 175.1l.5 .1zM195.4 175.1l.5 .1z"/>
<path d="M195.5 175.2h.4zM195.5 175.2h.4z"/>
<path d="M195.5 175.2l.4 .1zM195.5 175.2l.4 .1zM195.5 175.3h.4zM195.5 175.3h.4z"/>
<path d="M195.5 175.3h.4zM195.5 175.3h.4z"/>
<path d="M195.5 175.3l.4 .1zM195.5 175.3l.4 .1z"/>
<path d="M195.6 175.4h.3zM195.6 175.4h.3zM195.6 175.4h.3zM195.6 175.4h.3z"/>
<path d="M195.6 175.4h.3zM195.6 175.4h.3zM195.7 175.4h.2z"/>
<path d="M195.7 175.4h.2zM195.7 175.4h.2z"/>
<path d="M195.7 175.4l.2 .1zM195.7 175.4l.2 .1z"/>
<path d="M195.9 174.5h.1zM195.9 174.5h.1z"/>
<path d="M195.9 174.5h.1zM195.9 174.5h.1z"/>
<path d="M195.9 174.5h.2zM195.9 174.5h.2z"/>
<path d="M195.9 174.5h.2zM195.9 174.5h.2zM195.9 174.5h.2zM195.9 174.5h.2z"/>
<path d="M195.9 174.5l.3 .1zM195.9 174.5l.3 .1z"/>
<path d="M195.9 174.6h.3zM195.9 174.6h.3z"/>
<path d="M195.9 174.6h.4zM195.9 174.6h.4z"/>
<path d="M195.9 174.6h.4zM195.9 174.6h.4z"/>
<path d="M195.9 174.6l.4 .1zM195.9 174.6l.4 .1z"/>
<path d="M195.9 174.7h.4zM195.9 174.7h.4z"/>
<path d="M195.9 174.7l.4 .1zM195.9 174.7l.4 .1z"/>
<path d="M195.9 174.8h.5zM195.9 174.8h.5z"/>
<path d="M195.9 174.8l.5 .1zM195.9 174.8l.5 .1z"/>
<path d="M195.9 174.9h.5zM195.9 174.9h.5z"/>
<path d="M195.9 174.9h.5zM195.9 174.9h.5z"/>
<path d="M195.9 174.9l.5 .1zM195.9 174.9l.5 .1z"/>
<path d="M186.2 185h.2zM186.3 185h.1z"/>
<path d="M185.8 184.5h.6zM185.8 184.5h.6z"/>
<path d="M185.8 184.5l.6 .1zM185.8 184.5l.6 .1z"/>
<path d="M185.8 184.6h.6zM185.8 184.6h.6z"/>
<path d="M185.9 184.6l.5 .1zM185.9 184.6l.5 .1z"/>
<path d="M185.9 184.7h.5zM185.9 184.7h.5z"/>
<path d="M185.9 184.7l.5 .1zM185.9 184.7l.5 .1z"/>
<path d="M185.9 184.8h.5zM185.9 184.8h.5z"/>
<path d="M185.9 184.8h.5zM185.9 184.8h.5zM186 184.8h.4z"/>
<path d="M186 184.8l.4 .1zM186 184.8l.4 .1z"/>
<path d="M186 184.9h.4zM186 184.9h.4zM186.1 184.9h.3z"/>
<path d="M186.1 184.9l.3 .1zM186.1 184.9l.3 .1zM186.1 185h.3z"/>
<path d="M186.2 185h.2zM186.2 185h.2zM186.2 185h.2z"/>
<path d="M186.4 184h.1zM186.4 184h.1z"/>
<path d="M186.4 184h.1zM186.4 184h.1z"/>
<path d="M186.4 184h.2zM186.4 184h.2z"/>
<path d="M186.4 184h.2zM186.4 184h.2z"/>
<path d="M186.4 184l.2 .1zM186.4 184l.2 .1z"/>
<path d="M186.4 184.1h.3zM186.4 184.1h.3z"/>
<path d="M186.4 184.1h.3zM186.4 184.1h.3z"/>
<path d="M186.4 184.1l.3 .1zM186.4 184.1l.3 .1z"/>
<path d="M186.4 184.2h.4zM186.4 184.2h.4z"/>
<path d="M186.4 184.2h.4zM186.4 184.2h.4z"/>
<path d="M186.4 184.2l.4 .1zM186.4 184.2l.4 .1z"/>
<path d="M186.4 184.3h.5zM186.4 184.3h.5z"/>
<path d="M186.4 184.3l.5 .1zM186.4 184.3l.5 .1z"/>
<path d="M186.4 184.4h.5zM186.4 184.4h.5z"/>
<path d="M186.4 184.4l.5 .1zM186.4 184.4l.5 .1z"/>
<path d="M186.4 184.5h.5zM186.4 184.5h.5z"/>
<path d="M195.7 194.5h.2zM195.8 194.5h.1z"/>
<path d="M195.4 194l.5 .1zM195.4 194l.5 .1z"/>
<path d="M195.4 194.1h.5zM195.4 194.1h.5z"/>
<path d="M195.4 194.1l.5 .1zM195.4 194.1l.5 .1z"/>
<path d="M195.4 194.2h.5zM195.4 194.2h.5z"/>
<path d="M195.4 194.2h.5zM195.4 194.2h.5z"/>
<path d="M195.5 194.2l.4 .1zM195.5 194.2l.4 .1z"/>
<path d="M195.5 194.3h.4zM195.5 194.3h.4z"/>
<path d="M195.5 194.3l.4 .1zM195.5 194.3l.4 .1z"/>
<path d="M195.5 194.4h.4zM195.5 194.4h.4zM195.5 194.4h.4z"/>
<path d="M195.6 194.4l.3 .1zM195.6 194.4l.3 .1z"/>
<path d="M195.6 194.5h.3zM195.6 194.5h.3zM195.6 194.5h.3z"/>
<path d="M195.7 194.5h.2zM195.7 194.5h.2z"/>
<path d="M195.7 194.5h.2zM195.7 194.5h.2zM195.7 194.5h.2z"/>
<path d="M195.9 193.5h.1zM195.9 193.5h.1z"/>
<path d="M195.9 193.5h.1zM195.9 193.5h.1z"/>
<path d="M195.9 193.5l.2 .1zM195.9 193.5l.2 .1z"/>
<path d="M195.9 193.6h.2zM195.9 193.6h.2z"/>
<path d="M195.9 193.6h.2zM195.9 193.6h.2z"/>
<path d="M195.9 193.6h.3zM195.9 193.6h.3z"/>
<path d="M195.9 193.6h.3zM195.9 193.6h.3z"/>
<path d="M195.9 193.6l.4 .1zM195.9 193.6l.4 .1z"/>
<path d="M195.9 193.7h.4zM195.9 193.7h.4z"/>
<path d="M195.9 193.7h.4zM195.9 193.7h.4z"/>
<path d="M195.9 193.7l.4 .1zM195.9 193.7l.4 .1z"/>
<path d="M195.9 193.8h.4zM195.9 193.8h.4z"/>
<path d="M195.9 193.8l.5 .1zM195.9 193.8l.5 .1z"/>
<path d="M195.9 193.9h.5zM195.9 193.9h.5z"/>
<path d="M195.9 193.9h.5zM195.9 193.9h.5z"/>
<path d="M195.9 193.9l.5 .1zM195.9 193.9l.5 .1z"/>
<path d="M195.9 194h.5zM195.9 194h.5z"/>
<path d="M204.9 184.5h.5zM204.9 184.5h.5z"/>
<path d="M204.9 184.5l.5 .1zM204.9 184.5l.5 .1z"/>
<path d="M204.9 184.6h.5zM204.9 184.6h.5z"/>
<path d="M204.9 184.6l.5 .1zM204.9 184.6l.5 .1z"/>
<path d="M204.9 184.7h.5zM204.9 184.7h.5z"/>
<path d="M205 184.7l.4 .1zM205 184.7l.4 .1z"/>
<path d="M205 184.8h.4zM205 184.8h.4z"/>
<path d="M205 184.8h.4zM205 184.8h.4zM205 184.8h.4z"/>
<path d="M205.1 184.8l.3 .1zM205.1 184.8l.3 .1z"/>
<path d="M205.1 184.9h.3zM205.1 184.9h.3zM205.1 184.9h.3z"/>
<path d="M205.2 184.9l.2 .1zM205.2 184.9l.2 .1zM205.2 185h.2z"/>
<path d="M205.3 185h.1zM205.3 185h.1zM205.3 185h.1z"/>
<path d="M205.4 184h.1zM205.4 184h.1z"/>
<path d="M205.4 184h.2zM205.4 184h.2z"/>
<path d="M205.4 184h.2zM205.4 184h.2z"/>
<path d="M205.4 184h.3zM205.4 184h.3z"/>
<path d="M205.4 184h.3zM205.4 184h.3z"/>
<path d="M205.4 184l.3 .1zM205.4 184l.3 .1z"/>
<path d="M205.4 184.1h.3zM205.4 184.1h.3z"/>
<path d="M205.4 184.1h.4zM205.4 184.1h.4z"/>
<path d="M205.4 184.1l.4 .1zM205.4 184.1l.4 .1z"/>
<path d="M205.4 184.2h.5zM205.4 184.2h.5z"/>
<path d="M205.4 184.2h.5zM205.4 184.2h.5z"/>
<path d="M205.4 184.2l.5 .1zM205.4 184.2l.5 .1z"/>
<path d="M205.4 184.3h.5zM205.4 184.3h.5z"/>
<path d="M205.4 184.3l.5 .1zM205.4 184.3l.5 .1z"/>
<path d="M205.4 184.4h.6zM205.4 184.4h.6z"/>
<path d="M205.4 184.4l.6 .1zM205.4 184.4l.6 .1z"/>
<path d="M205.4 184.5h.6zM205.4 184.5h.6z"/>
</g>
<g font-size="2.4">
<text x="209.8" y="31">MATERIAL = MS</text>
<text x="209.9" y="33.8">THICKNESS = 12MM</text>
<text x="43.2" y="36.8">MATERIAL = MS</text>
<text x="43.3" y="39.7">THICKNESS = 12MM</text>
<text x="209.9" y="36.7">QTY = 1</text>
<text x="43.3" y="42.6">QTY = 2</text>
<text x="204.7" y="103.2">MATERIAL = MS</text>
<text x="204.8" y="106.1">THICKNESS = 8MM</text>
<text x="204.8" y="109">QTY = 2</text>
<text x="144.6" y="163">MATERIAL = MS</text>
<text x="144.7" y="165.9">THICKNESS = 30MM</text>
<text x="205.9" y="163.5">MATERIAL = MS</text>
<text x="206" y="166.3">THICKNESS = 6MM</text>
<text x="144.7" y="168.8">QTY = 4</text>
<text x="206" y="169.2">QTY = 1</text>
<text x="74.1" y="198.3">MATERIAL = MS</text>
<text x="74.2" y="204">QTY = 1</text>
<text x="74.3" y="201.1">THICKNESS =10MM</text>
<text x="142.5" y="199.6">MATERIAL = MS</text>
<text x="142.6" y="202.5">THICKNESS = 6MM</text>
<text x="184.2" y="199.9">MATERIAL = MS</text>
<text x="184.3" y="202.7">THICKNESS = 4MM</text>
<text x="142.5" y="205.3">QTY = 1</text>
<text x="184.3" y="205.6">QTY = 6</text>
</g>
<g font-size="1">
<text x="75.1" y="27.1">50.0000</text>
<text x="152" y="24.2">300.0000</text>
<text x="98" y="55.7">160.0000</text>
<text x="88.1" y="81.8">300.0000</text>
<text x="95.5" y="117.9">85.0000</text>
<text x="148.5" y="136.6">300.0000</text>
<text x="96.4" y="145.6">200.0000</text>
<text x="154.5" y="144.5">40.0000</text>
<text x="179" y="147.6">Ø60.0000</text>
<text x="182.7" y="147">Ø42.0000</text>
<text x="145.7" y="153.1">36.0000</text>
<text x="58.4" y="171">120.0000</text>
<text x="166.9" y="177.3">Ø60.0000</text>
<text x="176.5" y="178.7">Ø61.0000</text>
<text x="183.2" y="175.7">Ø32.0000</text>
</g>
</svg>
